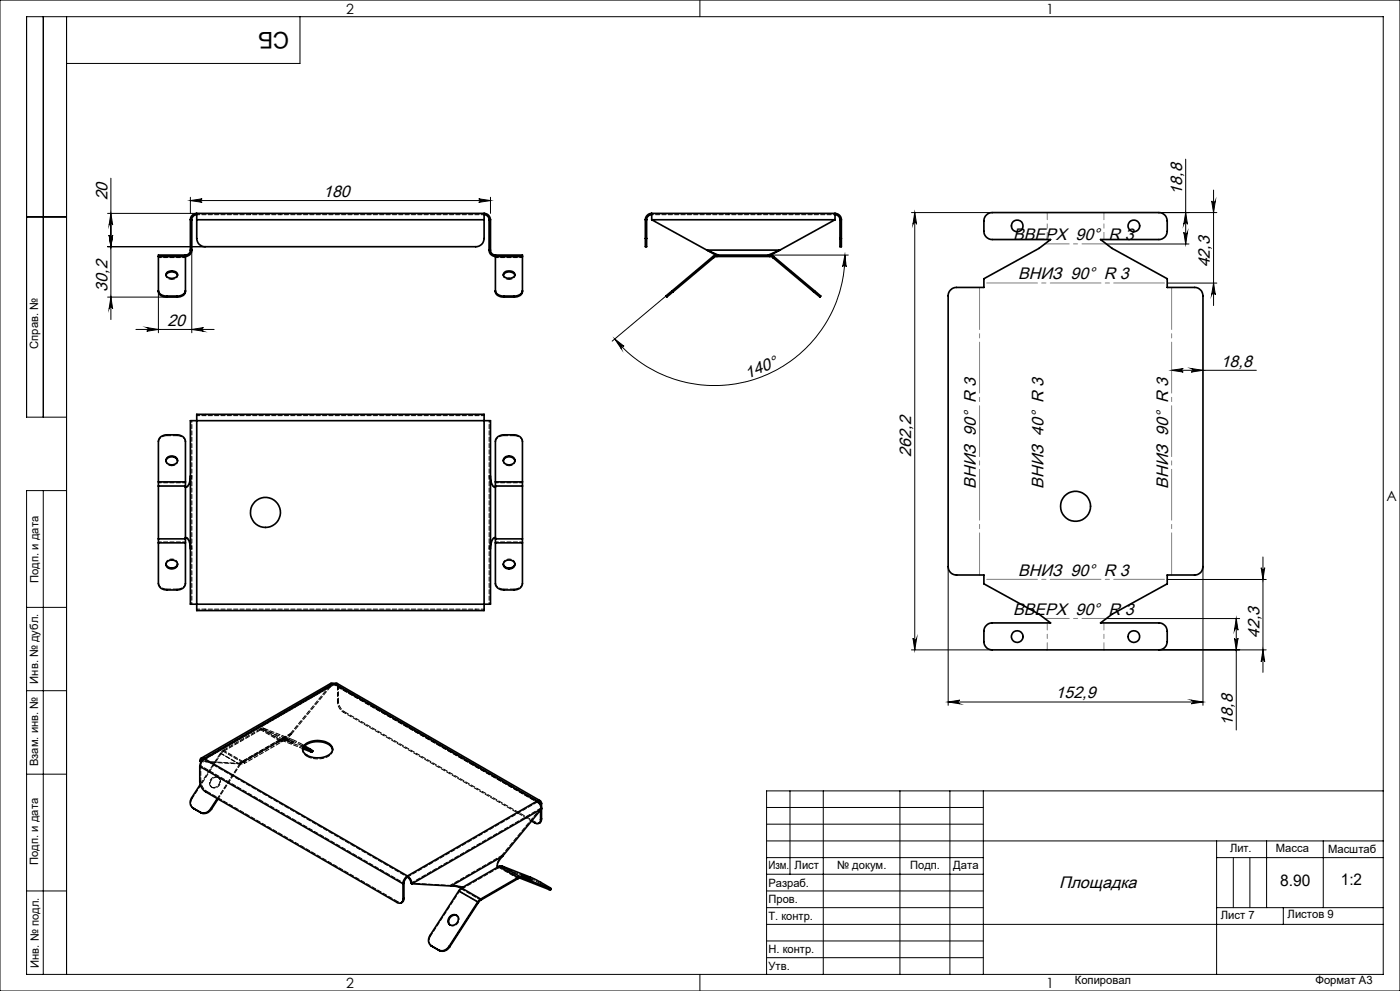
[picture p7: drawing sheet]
<svg xmlns="http://www.w3.org/2000/svg" width="420mm" height="297mm" viewBox="0 0 420 297" stroke-linecap="round" stroke-linejoin="round" font-family="sans-serif">
<g fill="none" stroke="#000" stroke-width=".3">
<path d="M0 0h420v297h-420zM13 5v120M20 5v287M90 5v14h-70M210 0v5M33.3 53.4v42.4M57.1 59.1v4.9M143.6 59.6l3.5 .5-3.5 .5a.53 .53 0 0 0 .5-.5 .53 .53 0 0 0-.5-.5zM147.1 59.1v4.9M355.7 47.7v25.4M364.1 57v34.6M8 65h12"/>
<path d="M32.3 73.9h29.2M32.3 64h26.7M32.7 70.4a.53 .53 0 0 0 .6 .5 .53 .53 0 0 0 .5-.5l-.5 3.5zM33.3 64l.5 3.4a.53 .53 0 0 0-.5-.5 .53 .53 0 0 0-.6 .5zM57.1 60.1h90M57.1 60.1l3.5-.5a.53 .53 0 0 0-.5 .5 .53 .53 0 0 0 .5 .5zM57.5 75v24.7M230.9 76.4h23.6M253.5 76.4l.4 3.6a.53 .53 0 0 0-.6-.6 .53 .53 0 0 0-.5 .5zM253.5 76.4a39.1 39.1 0 0 1-25.7 36.8 39.1 39.1 0 0 1-43.4-11.6M273.4 63.7h24.2M274.4 63.7l.6 3.5a.55 .55 0 0 0-.6-.5 .55 .55 0 0 0-.5 .5z"/>
<path d="M274.4 63.7v131.1M331.9 73.1h24.8M347.7 63.7h17.4M355.1 69.6a.55 .55 0 0 0 .6 .5 .55 .55 0 0 0 .5-.5l-.5 3.5zM355.7 63.7l.5 3.5a.55 .55 0 0 0-.5-.5 .55 .55 0 0 0-.6 .5zM363.5 60.2a.55 .55 0 0 0 .5 .5 .55 .55 0 0 0 .6-.5l-.5 3.5zM32.3 89h17.7M33.3 89l.5 3.5a.53 .53 0 0 0-.5-.5 .53 .53 0 0 0-.6 .5zM40.8 98.7h23.4M44 98.2l3.5 .5-3.5 .6a.55 .55 0 0 0 .5-.6 .55 .55 0 0 0-.5-.5zM47.5 87.5v12.2M57.5 98.7l3.5-.5a.55 .55 0 0 0-.5 .5 .55 .55 0 0 0 .5 .6z"/>
<path d="M199.7 88.8l-16 13.4M350.2 84.8h14.9M364.1 84.8l.5 3.5a.55 .55 0 0 0-.6-.5 .55 .55 0 0 0-.5 .5zM184.4 101.6l2.8 2.2a.55 .55 0 0 0-.7 0 .55 .55 0 0 0-.1 .7zM351.5 111h25.4M351.5 111l3.5-.5a.53 .53 0 0 0-.5 .5 .53 .53 0 0 0 .5 .5zM357.4 110.5l3.5 .5-3.5 .5a.53 .53 0 0 0 .5-.5 .53 .53 0 0 0-.5-.5zM20 125h-12v-120h407v287h-407v-145h12M13 147v145M284.4 169.9v41.5M350.2 173.7h29.7M360.9 169.9v41.5"/>
<path d="M378.4 170.1a.53 .53 0 0 0 .5 .6 .53 .53 0 0 0 .5-.6l-.5 3.6zM378.9 166.9v34.6M8 182h12M273.4 194.8h24.2M273.9 191.3a.55 .55 0 0 0 .5 .5 .55 .55 0 0 0 .6-.5l-.6 3.5zM331.9 185.4h40M347.7 194.8h32.2M370.3 191.3a.53 .53 0 0 0 .6 .5 .53 .53 0 0 0 .5-.5l-.5 3.5zM370.9 185.4l.5 3.5a.53 .53 0 0 0-.5-.5 .53 .53 0 0 0-.6 .5zM370.9 185.4v33.4M378.9 194.8l.5 3.5a.53 .53 0 0 0-.5-.5 .53 .53 0 0 0-.5 .5zM8 207h12"/>
<path d="M284.4 210.4h76.5M284.4 210.4l3.5-.6a.55 .55 0 0 0-.5 .6 .55 .55 0 0 0 .5 .5zM357.4 209.8l3.5 .6-3.5 .5a.55 .55 0 0 0 .5-.5 .55 .55 0 0 0-.5-.6zM8 232h12M237 237v25M247 237v55M270 237v55M285 237v55M295 237v55M415 237h-185v55M230 257h65M230 242h65"/>
<path d="M230 247h65M230 252h185M365 252v40M365 257h50M370 257v15M375 257v15M380 252v20M397 252v20M8 267h12M230 262h65M230 267h65M230 272h65"/>
<path d="M230 277h185M365 272h50M385 272v5M210 292v5M230 282h65M230 287h65"/>
</g>
<path d="M313.5 73.1h18.4M331.9 185.4h-18.4" fill="none" stroke="#808080" stroke-width=".3" stroke-dasharray="15.2 1.3 1.3 1.3" stroke-dashoffset="7.9"/>
<path d="M295.2 84.8h55M350.2 173.6h-55" fill="none" stroke="#808080" stroke-width=".3" stroke-dasharray="15.2 1.3 1.3 1.3" stroke-dashoffset="-.8"/>
<path d="M314.2 71.8v-8.1M331.2 63.7v8.1M314.2 194.8v-8.1M331.2 186.7v8.1" fill="none" stroke="#808080" stroke-width=".3" stroke-dasharray="15.2 1.3 1.3 1.3" stroke-dashoffset="13.1"/>
<path d="M351.5 86.1v86.2M293.9 172.3v-86.2" fill="none" stroke="#808080" stroke-width=".3" stroke-dasharray="15.2 1.3 1.3 1.3" stroke-dashoffset="2.6"/>
<g fill="#000">
<path d="M32.7 70.4a.53 .53 0 0 0 .6 .5 .53 .53 0 0 0 .5-.5l-.5 3.5zM33.3 64l.5 3.4a.53 .53 0 0 0-.5-.5 .53 .53 0 0 0-.6 .5zM33.3 89l.5 3.5a.53 .53 0 0 0-.5-.5 .53 .53 0 0 0-.6 .5zM32.7 70.4a.53 .53 0 0 0 .6 .5 .53 .53 0 0 0 .5-.5l-.5 3.5z"/>
<path d="M143.6 59.6l3.5 .5-3.5 .5a.53 .53 0 0 0 .5-.5 .53 .53 0 0 0-.5-.5zM57.1 60.1l3.5-.5a.53 .53 0 0 0-.5 .5 .53 .53 0 0 0 .5 .5z"/>
<path d="M274.4 63.7l.6 3.5a.55 .55 0 0 0-.6-.5 .55 .55 0 0 0-.5 .5zM273.9 191.3a.55 .55 0 0 0 .5 .5 .55 .55 0 0 0 .6-.5l-.6 3.5zM378.4 170.1a.53 .53 0 0 0 .5 .6 .53 .53 0 0 0 .5-.6l-.5 3.6zM378.9 194.8l.5 3.5a.53 .53 0 0 0-.5-.5 .53 .53 0 0 0-.5 .5zM370.9 185.4l.5 3.5a.53 .53 0 0 0-.5-.5 .53 .53 0 0 0-.6 .5zM370.3 191.3a.53 .53 0 0 0 .6 .5 .53 .53 0 0 0 .5-.5l-.5 3.5z"/>
<path d="M44 98.2l3.5 .5-3.5 .6a.55 .55 0 0 0 .5-.6 .55 .55 0 0 0-.5-.5zM57.5 98.7l3.5-.5a.55 .55 0 0 0-.5 .5 .55 .55 0 0 0 .5 .6zM284.4 210.4l3.5-.6a.55 .55 0 0 0-.5 .6 .55 .55 0 0 0 .5 .5zM357.4 209.8l3.5 .6-3.5 .5a.55 .55 0 0 0 .5-.5 .55 .55 0 0 0-.5-.6z"/>
<path d="M364.1 84.8l.5 3.5a.55 .55 0 0 0-.6-.5 .55 .55 0 0 0-.5 .5zM363.5 60.2a.55 .55 0 0 0 .5 .5 .55 .55 0 0 0 .6-.5l-.5 3.5zM355.1 69.6a.55 .55 0 0 0 .6 .5 .55 .55 0 0 0 .5-.5l-.5 3.5zM355.7 63.7l.5 3.5a.55 .55 0 0 0-.5-.5 .55 .55 0 0 0-.6 .5z"/>
<path d="M184.4 101.6l2.8 2.2a.55 .55 0 0 0-.7 0 .55 .55 0 0 0-.1 .7zM253.5 76.4l.4 3.6a.53 .53 0 0 0-.6-.6 .53 .53 0 0 0-.5 .5z"/>
<path d="M351.5 111l3.5-.5a.53 .53 0 0 0-.5 .5 .53 .53 0 0 0 .5 .5zM357.4 110.5l3.5 .5-3.5 .5a.53 .53 0 0 0 .5-.5 .53 .53 0 0 0-.5-.5z"/>
</g>
<g fill="none" stroke="#000" stroke-width=".5">
<path d="M47.5 76.9v10.6a2.21 2.21 0 0 0 2.5 1.5M47.5 76.9h8.1M55.6 76.9v10.6a2.21 2.21 0 0 1-2.5 1.5M55.6 76.4h-8.1v.5M55.6 76.4v.5M57.1 75a1.45 1.45 0 0 1-1.5 1.4M57.1 65.9h.4M57.1 75h.4M57.1 65.9v9.1M57.5 75a1.93 1.93 0 0 1-1.9 1.9M57.5 65.9v9.1M59 65.9v5.6a2.47 2.47 0 0 0 2.5 2.4h81.2a2.47 2.47 0 0 0 2.5-2.4v-5.6"/>
<path d="M59 64v1.9M59 64.3a1.51 1.51 0 0 0-1.5 1.6M59 64a1.93 1.93 0 0 0-1.9 1.9M59 65.9h86.2M59 64h86.2M145.2 64v1.9M145.2 64.3a1.51 1.51 0 0 1 1.5 1.6M145.2 64a1.93 1.93 0 0 1 1.9 1.9M146.7 75a1.93 1.93 0 0 0 1.9 1.9M146.7 65.9h.4M146.7 75h.4M146.7 65.9v9.1"/>
<path d="M147.1 75a1.45 1.45 0 0 0 1.5 1.4M147.1 65.9v9.1M148.6 76.9v10.6a2.21 2.21 0 0 0 2.5 1.5M148.6 76.4v.5M148.6 76.4h8.1v.5M148.6 76.9h8.1M156.7 76.9v10.6a2.21 2.21 0 0 1-2.5 1.5M193.6 71.5v2.4h.4v-2.4M193.6 65.9h.4M193.6 71.5h.4M193.6 65.9v5.6M194 65.9v5.6"/>
<path d="M195.5 64v1.9M195.5 64a1.93 1.93 0 0 0-1.9 1.9M195.5 64.3a1.57 1.57 0 0 0-1.5 1.6M195.5 65.9h55M195.5 64h55M195.5 65.9l16.6 9.1M212.1 75l3.4 1.4M212.1 75l2.7 1.5M212.1 75h21.9M213.9 76.9l.2 .3M213.9 76.9l-12.2 10.2M214.1 77.2l-12.2 10.3"/>
<path d="M215.1 76.9l-1 .3M215.1 76.4l-1.2 .5M215.1 76.9h15.8M215.1 76.4h15.8M215.1 76.4v.5M230.9 76.4l1.2 .5M230.9 76.9l1 .3M230.9 76.4v.5M231.9 77.2l12.2 10.3M232.1 76.9l-.2 .3M232.1 76.9l12.2 10.2M234 75l-3.5 1.4"/>
<path d="M234 75l-2.8 1.5M250.5 64v1.9M250.5 64.3a1.51 1.51 0 0 1 1.5 1.6M250.5 64a1.93 1.93 0 0 1 1.9 1.9M250.5 65.9l-16.5 9.1M252 71.5v2.4h.4v-2.4M252 65.9h.4M252 71.5h.4M252 65.9v5.6M252.4 65.9v5.6M295.9 64.4l.8-.5 1-.2h50a2.53 2.53 0 0 1 2.5 2.5v3.1a2.47 2.47 0 0 1-2.5 2.5h-17.5l3.4 2.6 16.6 9.1v2.6h8.2a2.53 2.53 0 0 1 2.5 2.5v81.2a2.47 2.47 0 0 1-2.5 2.5h-8.2v2.7l-16.6 9.1-3.4 2.6h17.5a2.53 2.53 0 0 1 2.5 2.5v3.1a2.47 2.47 0 0 1-2.5 2.5h-50a2.47 2.47 0 0 1-2.5-2.5v-3.1a2.53 2.53 0 0 1 2.5-2.5h17.5l-3.5-2.6-16.5-9.1v-2.7h-8.3a2.47 2.47 0 0 1-2.5-2.5v-81.2a2.53 2.53 0 0 1 2.5-2.5h8.3v-2.6l16.5-9.1 3.5-2.6h-17.5a2.47 2.47 0 0 1-2.5-2.5v-3.6zM47.5 87.1a2.21 2.21 0 0 0 2.5 1.6"/>
<path d="M49.8 82.5a2.02 2.02 0 0 1 3.5 0M50 88.7h3.1M50 89h3.1M50 88.7v.3M50.2 81.5a2.03 2.03 0 0 1 3.1 .9 1.96 1.96 0 0 1-1.8 1 1.96 1.96 0 0 1-1.7-1zM53.1 88.7v.3M55.6 87.1a2.21 2.21 0 0 1-2.5 1.6M148.6 87.1a2.21 2.21 0 0 0 2.5 1.6M151 82.5a1.99 1.99 0 0 1 3.4 0M151.1 88.7h3.1M151.1 89h3.1M151.1 88.7v.3"/>
<path d="M151.3 81.7a2.12 2.12 0 0 1 3.2 .5 1.87 1.87 0 0 1-1.8 1.2 1.87 1.87 0 0 1-1.7-1.2zM154.2 88.7v.3M156.7 87.1a2.21 2.21 0 0 1-2.5 1.6M201.7 87.1l-2 1.6 .3 .3 1.9-1.5M201.7 87.1l.2 .4M244.3 87.1l1.9 1.6-.2 .3-1.9-1.5M244.3 87.1l-.2 .4M49.8 138.1a1.86 1.86 0 0 1 1.7-1.2 1.86 1.86 0 0 1 1.8 1.2M50.1 137.2a1.79 1.79 0 0 1 1.9-.5 1.79 1.79 0 0 1 1.2 1.6 1.82 1.82 0 0 1-1.8 1 1.82 1.82 0 0 1-1.6-1.4zM59 126.1h-1.9v55h1.9M59 126.1v-1.9h86.2v1.9M59 126.1v55"/>
<path d="M59 126.1h86.2M145.2 126.1h1.9v55h-1.9M145.2 126.1v55M151 138.1a1.86 1.86 0 0 1 1.7-1.2 1.86 1.86 0 0 1 1.8 1.2M151.2 137.4a1.86 1.86 0 0 1 1.8-.7 1.86 1.86 0 0 1 1.5 1.4 1.77 1.77 0 0 1-1.9 1.2 1.77 1.77 0 0 1-1.6-1.6zM47.5 144.4v1.3M47.5 144.4v-12.1a2.28 2.28 0 0 1 2.5-2h3.1a2.28 2.28 0 0 1 2.5 2v12.1M47.5 145.7v15.8M47.5 144.4h8.1M47.5 145.7h8.1M55.6 144.4v1.3M55.6 145.7v15.8"/>
<path d="M57.1 142.6a3.2 3.2 0 0 1-1.5 3.5M147.1 142.6a3.3 3.3 0 0 0 1.5 3.5M148.6 144.4v1.3M148.6 144.4v-12.1a2.28 2.28 0 0 1 2.5-2h3.1a2.28 2.28 0 0 1 2.5 2v12.1M148.6 145.7v15.8M148.6 144.4h8.1M148.6 145.7h8.1M156.7 144.4v1.3M156.7 145.7v15.8M47.5 161.5v1.2M47.5 162.7v12.2a2.23 2.23 0 0 0 2.5 1.9h3.1a2.23 2.23 0 0 0 2.5-1.9v-12.2M47.5 161.5h8.1"/>
<path d="M47.5 162.7h8.1M49.8 169a1.87 1.87 0 0 0 1.7 1.2 1.87 1.87 0 0 0 1.8-1.2M50.2 168.2a1.72 1.72 0 0 1 2-.3 1.72 1.72 0 0 1 1 1.7 1.8 1.8 0 0 1-2 .9 1.8 1.8 0 0 1-1.4-1.6zM55.6 161.1a3.2 3.2 0 0 1 1.5 3.4M55.6 161.5v1.2M148.6 161.1a3.2 3.2 0 0 0-1.5 3.4M148.6 161.5v1.2M148.6 162.7v12.2a2.23 2.23 0 0 0 2.5 1.9h3.1a2.23 2.23 0 0 0 2.5-1.9v-12.2M148.6 161.5h8.1M148.6 162.7h8.1M151 169a1.87 1.87 0 0 0 1.7 1.2 1.87 1.87 0 0 0 1.8-1.2M151.3 168.4a1.78 1.78 0 0 1 1.9-.6 1.78 1.78 0 0 1 1.2 1.6 1.84 1.84 0 0 1-1.8 1.1 1.84 1.84 0 0 1-1.6-1.4z"/>
<path d="M156.7 161.5v1.2M59 181.1v1.9h86.2v-1.9M59 181.1h86.2M100.2 204.9l.9-.1 61 35.2M100.2 204.9l-1-.1-38.9 22.5M100.2 204.9l-38.9 22.5M100.2 204.9l60.9 35.2M59.9 229.7v4.5a3.9 3.9 0 0 0 1.8 3.1l57.4 33.2a1.09 1.09 0 0 0 1.3 .1 1.09 1.09 0 0 0 .5-1.2M59.9 229.7l61 35.2M60.1 235.1l-2.6 4a2.19 2.19 0 0 0 .4 3.1M60.2 228.3h.2M60.5 228.2l-.3 .1"/>
<path d="M61 227.6l-.6 .1-.2 .6M61.3 227.4a2.88 2.88 0 0 0-1.4 2.3M61.3 227.4a.81 .81 0 0 0-1-.1 .81 .81 0 0 0-.4 .8l.3 .2M61.3 227.4l60.9 35.1M65.2 239.3l-2 3.1M65.4 239.5l-2 3M90.8 224.7a3.2 3.2 0 0 1 3.1-2.3 5.3 5.3 0 0 1 5.8 2l.1 .3M90.9 224.4l2.3 .9M91 224l2.4 1M91.4 223.6l2.5 1.5-.5-.1M91.5 223.1a6.3 6.3 0 0 1 8 .5 2.17 2.17 0 0 1-1.8 3.1 6 6 0 0 1-6.8-1.5 1.75 1.75 0 0 1 .6-2.1zM93.4 225l-.2 .3"/>
<path d="M93.9 225.1l-.2 .3-.5-.1M57.7 242l.4 .3M57.9 242.2l.2 .1M57.9 242.2l2.2 1.2M58.1 242.3l2.2 1.3M60.1 243.4l.2 .2M63.2 242.4a2.4 2.4 0 0 1-3.1 1M63.2 242.4l.2 .1M63.4 242.5a2.49 2.49 0 0 1-3.1 1.1M149.4 259.9l-10.6 6.1M149.7 259.7l-.3 .2M149.7 259.7l5.7 3.3"/>
<path d="M150.5 259.5l-.8 .2M150.5 259.5l9.7 3.9 5.1 2.9-.4-.1M150.5 259.5l5.8 3.4M150.8 256.6a3.9 3.9 0 0 0-1.6 3.1l.2 .2M150.8 256.6l-15.5 8.9M161.1 240.1a2.88 2.88 0 0 1 1.4 2.3M161.1 240.1a.81 .81 0 0 1 1-.1 .81 .81 0 0 1 .4 .9M161.1 240.1l-38.9 22.4M161.4 240.3l.6 .1 .2 .6M162 240.9l.2 .1M162.2 245.6a1.08 1.08 0 0 1-.5 1.1 1.08 1.08 0 0 1-1.3-.1l-.9-.5M162.2 241v.3"/>
<path d="M162.2 242.7v2.9M162.5 245.4l-.3 1-.5 .3M162.5 242.4l-38.9 22.5M162.5 242.4l-11.7 14.2M162.5 240.9l-.3 .1M162.5 240.9v4.5M162.5 245.4l-.3 .2M120.9 264.9v4.5M121.2 269.3l-.2 .7-.6 .6M121.2 264.7l-.3 .2M121.2 264.7v4.6M121.2 269.3l-.3 .1"/>
<path d="M122.2 262.5a3 3 0 0 0-1.3 2.4M122.2 262.9a2.48 2.48 0 0 0-1 1.8M122.2 262.5a3 3 0 0 1 1.4 2.4M122.2 262.9a2.48 2.48 0 0 1 1.1 1.8l.3 .2M122.2 262.5v.4M123.6 264.9l11.7 .6M135.1 274.6a1.44 1.44 0 0 1 2.2 0 1.44 1.44 0 0 1-.3 2.1 1.43 1.43 0 0 1-2.2 .4 1.43 1.43 0 0 1 0-2.2zM135.3 265.5h1.5l2 .5M136.2 265.5l2.3 .6M137.1 274.4a1.82 1.82 0 0 0-2.1 .6 1.82 1.82 0 0 0 0 2.2M137.6 267l-8.6 13.3a2.14 2.14 0 0 0 .4 3.2M137.6 267l5.7 3.3"/>
<path d="M138.5 266.1l-.9 .9M138.5 266.1l5.7 3.3M138.8 266l-.3 .1M143.3 270.3l-8.6 13.3M143.3 270.3l.2 .2M143.5 270.5l-8.6 13.3M144.2 269.4l-.9 .9M144.2 269.8l-.7 .7M144.2 269.4v.4M155.4 263l-11.2 6.4M155.4 263v.3M155.4 263.3l-11.2 6.5"/>
<path d="M156.1 263.2l-.7 .1M156.1 263.2l8.6 3.4M156.3 262.9l-.9 .1M156.3 262.9l-.2 .3M156.3 262.9l8.6 3.3M156.5 262.2l3.1 1.6zM164.9 266.2l-.2 .4M165.3 266.3l-.1 .4-.5-.1M129.2 283.3l.2 .2M129.4 283.5l2.2 1.2M129.4 283.5l2.4 1.4M131.6 284.7l.2 .2"/>
<path d="M134.7 283.6a2.45 2.45 0 0 1-3.1 1.1M134.7 283.6l.2 .2M134.9 283.8a2.43 2.43 0 0 1-3.1 1.1"/>
<circle cx="305.2" cy="67.7" r="1.75"/>
<circle cx="340.2" cy="67.7" r="1.75"/>
<circle cx="79.6" cy="153.6" r="4.5"/>
<circle cx="322.7" cy="151.7" r="4.5"/>
<circle cx="305.2" cy="190.8" r="1.76"/>
<circle cx="340.2" cy="190.8" r="1.75"/>
</g>
<g fill="none" stroke="#000" stroke-width=".3" stroke-dasharray="1.3 .6" stroke-dashoffset=".4">
<path d="M47.5 76.8h8.1M47.5 77.2h8.1M59 64.3h86.2M148.6 76.8h8.1M148.6 77.2h8.1M214.8 76.5l.7 .3M230.5 76.8l.7-.3M49.8 82.4v.1a1.49 1.49 0 0 0 1.7 1.2M51.5 83.7l1-.1a1.07 1.07 0 0 0 .8-1.2M151 82.4v.1a1.49 1.49 0 0 0 1.7 1.2M152.7 83.7l1-.1a1.07 1.07 0 0 0 .8-1.2M59 124.6h86.2"/>
<path d="M47.5 144.7h8.1M57.5 142.6a3.1 3.1 0 0 1-1.9 3.5M148.6 146.1a2.94 2.94 0 0 1-1.9-3.5M148.6 144.7h8.1M47.5 162.4h8.1M55.6 161.1a3.1 3.1 0 0 1 1.9 3.4M146.7 164.5a3.1 3.1 0 0 1 1.9-3.4M148.6 162.4h8.1M145.2 182.6h-86.2M78.9 218.6l-.7 .1M87.1 219.8a4.5 4.5 0 0 1-3.5 2.1M103 213.5l56.5 32.5"/>
<path d="M63.6 236a1.75 1.75 0 0 0 2.2-.7 1.75 1.75 0 0 0-.4-2.3 1.8 1.8 0 0 0-2 .8 1.8 1.8 0 0 0 .2 2.2M65.4 232.9a1.75 1.75 0 0 0-2.2 .8 1.75 1.75 0 0 0 .4 2.2 1.8 1.8 0 0 0 2.1-.8 1.8 1.8 0 0 0-.3-2.2M73.1 228.5l12-7M73.3 228.8l12-6.9M83.9 222l.7-.1M90.8 223.2l.6 .3M150.4 259.9l-.7 .1M149.4 260.2a2.56 2.56 0 0 1 .7-3.3l.4-.5"/>
</g>
<g fill="none" stroke="#000" stroke-width=".3" stroke-dasharray="1.3 .6">
<path d="M75.1 63.9v.4M84.1 64.3v-.4M215.5 76.8v-.4M218.5 63.9v.4M227.5 64.3v-.4M230.5 76.8v-.4M49.8 82.3v.3M53.3 82.6v-.3M151 82.3v.3M154.5 82.6v-.3M206.1 83.4l.2 .3M209 81.5l-.2-.3"/>
<path d="M237.3 81.2l-.3 .3M239.7 83.7l.2-.3M49.8 138v.2M50 130.6v-.3M50 130.6h3.1M53.1 130.3v.3M53.3 138.2v-.2M61.5 124.6v-.4M142.7 124.2v.4M151 138v.2M151.1 130.6v-.3M151.1 130.6h3.1"/>
<path d="M154.2 130.3v.3M154.5 138.2v-.2M57.1 142.6h.4M147.1 142.6h-.4M49.8 168.9v.2M50 176.8v-.3M50 176.5h3.1M53.1 176.5v.3M53.3 169a1.77 1.77 0 0 0-1.8-1.5 1.77 1.77 0 0 0-1.7 1.5M53.3 169.1v-.2M57.1 164.5h.4M147.1 164.5h-.4"/>
<path d="M151 168.9v.2M151.1 176.8v-.3M151.1 176.5h3.1M154.2 176.5v.3M154.5 169a1.77 1.77 0 0 0-1.8-1.5 1.77 1.77 0 0 0-1.7 1.5M154.5 169.1v-.2M61.5 183v-.4M142.7 182.6v.4M78.2 218.7v-.3M78.9 218.6l.2-.3M87.1 219.8l.3 .2M98.8 205.7l-11.7 14.1"/>
<path d="M98.8 205.7l.3 .1M99.1 205.8l-11.7 14.2M100.2 205.2v-.3M101.2 205.8l.3-.1M101.5 210.2l-.3 .2M103 213.5l.3-.2M57.7 239.2l-.2-.2M60.2 229.5l-.2 .2M60.2 234.1l-.2 .1M61 227.5l.3 .2M61.3 227.3v.4M61.7 237.3l.3-.2"/>
<path d="M63.3 235.8l.2 .1M65.7 233.2l-.2-.2M66.3 225.9l-.2-.2M67 225.2v-.3M71.7 228.8l.2 .2M71.9 229l.2 .2M72.7 228.2v.3M72.7 228.5l.3-.2M72.7 228.2l.3-.2M73 228.3v-.3M73.4 228.6l-.2-.4M83.6 222.2v-.3"/>
<path d="M83.9 221.7l-.3 .2M83.9 221.7v.3M83.9 222l-.3 .2M84.8 221.6l-.2 .3M84.9 220.9l-.2 .3M85.3 221.7l2.5 1.1-3.1-1.6 .6 .5M85.5 221.3l2.5 1.2-3.1-1.6 .6 .4M87.7 221.6l-.2 .4M87.8 222.8l.2-.3M90.6 223.5l.2-.3M90.8 224.5v.3M93 224.4l-.2 .4"/>
<path d="M99.8 224.8v-.3M57.9 242.2a2.21 2.21 0 0 1-.2-3M149.7 260l-.3 .2M149.7 260v-.3M150.4 259.9l.2-.4M150.5 256.4l11.7-14.2M150.8 256.6l-.3-.2M160.7 246.4l-.3 .2M161.1 240.1v.3M161.4 240.3l-.3 .1M162.2 242.2l.3 .2M119.4 270.3l-.3 .1"/>
<path d="M134.9 277.1l.2 .1M135.3 265.5l-.3-.1M136.5 265.5h-.4M137.2 274.5l-.1-.2M137.8 267.1l-.2-.1M138.5 266.1l.3 .2M138.5 266.4v-.3M138.5 266.4l.3-.1M138.8 266.3v-.3M149.4 260.2v-.4M156.5 262.2l-.2 .3M156.9 263l2.5 1.1-3.1-1.6 .6 .5"/>
<path d="M159.2 262.9l-.2 .4M159.4 264.1l.2-.3M162.1 264.8l.2-.3M164.5 265.7l-.2 .4M129.2 280.5l-.2-.2M129.4 283.4a2.21 2.21 0 0 1-.2-2.9"/>
</g>
<path d="M250.5 64.3h-55M57.5 181.1v-55M146.7 181.1v-55M99.1 205.8a.65 .65 0 0 1 .3-.7 .65 .65 0 0 1 .8 .1M100.2 205.2a.65 .65 0 0 1 .7-.1 .65 .65 0 0 1 .3 .7" fill="none" stroke="#000" stroke-width=".3" stroke-dasharray="1.3 .6" stroke-dashoffset=".8"/>
<g fill="none" stroke="#000" stroke-width=".3" stroke-dasharray="1.3 .6" stroke-dashoffset=".3">
<path d="M49.8 138.1a1.55 1.55 0 0 0 1.7 1.5M51.5 139.6l1-.2a1.28 1.28 0 0 0 .8-1.3M151 138.1a1.55 1.55 0 0 0 1.7 1.5M152.7 139.6l1-.2a1.28 1.28 0 0 0 .8-1.3M101.2 205.8v4.6M101.5 205.7v4.5M57.7 239.2l8.6-13.3M60.2 234.1v-4.6M71.7 228.8l15.4-9M71.9 229l15.5-9M90.6 223.5l2.2 1.3M90.8 224.7a2.08 2.08 0 0 0 1.3 2"/>
<path d="M135 265.4l15.5-9M162.1 264.8l2.2 1.3M129.2 280.5l8.6-13.4"/>
</g>
<g fill="none" stroke="#000" stroke-width=".3" stroke-dasharray="1.3 .6" stroke-dashoffset="-.2">
<path d="M47.5 132.5a2.27 2.27 0 0 1 2.5-1.9M53.1 130.6a2.27 2.27 0 0 1 2.5 1.9M148.6 132.5a2.27 2.27 0 0 1 2.5-1.9M154.2 130.6a2.27 2.27 0 0 1 2.5 1.9M50 176.5a2.27 2.27 0 0 1-2.5-1.9M55.6 174.6a2.27 2.27 0 0 1-2.5 1.9M151.1 176.5a2.27 2.27 0 0 1-2.5-1.9M156.7 174.6a2.27 2.27 0 0 1-2.5 1.9M78.9 218.6l8.6 3.4M79.1 218.3l8.6 3.3M60.1 235.1l6-9.4M87.5 222l3.1 1.5"/>
<path d="M90.8 223.2l-3.1-1.6M159 263.3l-8.6-3.4M159 263.3l3.1 1.5"/>
</g>
<path d="M100.2 205.2l60.9 35.2M101.2 210.4a3.9 3.9 0 0 0 1.8 3.1M103.3 213.3a3.9 3.9 0 0 1-1.8-3.1M61.3 227.7l60.9 35.1M62 237.1a3.9 3.9 0 0 1-1.8-3M161.9 240.3l-61-35.2M162 246.6l-.6 .1-.7-.3M162.2 242.7v-1.4M162.5 240.8l-61-35.1M120.7 270.4l-.6 .1-.7-.2M121.2 264.7l-61-35.2" fill="none" stroke="#000" stroke-width=".3" stroke-dasharray="1.3 .6" stroke-dashoffset=".7"/>
<g fill="none" stroke="#000" stroke-width=".3" stroke-dasharray="1.3 .6" stroke-dashoffset=".5">
<path d="M79.1 218.3l-.9 .1M98.8 205.7l.4-.9M101.1 204.8l.4 .9M60.2 229.5a2.35 2.35 0 0 1 1.1-1.8M67 225.2l-.7 .7M71.7 228.8l-11.7-.7M72.1 229.2l.6-.7M73 228l.3 .2-.2 .3-1.4 .3M83.9 221.7l.9-.1M92.8 224.8l.9 .6M161.1 240.4a2.34 2.34 0 0 1 1.1 1.8M123.3 264.7l11.7 .7"/>
<path d="M138.5 266.4l-.7 .7M164.3 266.1l.9 .6"/>
</g>
<path d="M99.4 205.1l-38.9 22.5M60 228.1l38.8-22.4M61.3 227.7l38.9-22.5M90.9 224.4l-6.3-2.5M91 224l-6.2-2.4M122.2 262.8l38.9-22.4M123.3 264.7l38.9-22.5" fill="none" stroke="#000" stroke-width=".3" stroke-dasharray="1.3 .6" stroke-dashoffset=".1"/>
<path d="M101.2 205.8l60.8 35.1M103.3 213.3l57.4 33.1M67 224.9l11.2-6.5M67 225.2l11.2-6.5M92.1 226.7a6.2 6.2 0 0 0 7.5-1l.2-1M119.4 270.3l-57.4-33.2M135 277.1a1.76 1.76 0 0 0 2.3-.4 1.76 1.76 0 0 0-.1-2.3" fill="none" stroke="#000" stroke-width=".3" stroke-dasharray="1.3 .6" stroke-dashoffset="-.1"/>
<g fill="none" stroke="#000" stroke-width=".3" stroke-dasharray="1.3 .6" stroke-dashoffset=".2">
<path d="M78.2 218.4l5.7 3.3M78.2 218.7l5.7 3.3M78.9 218.6l5.7 3.3M79.1 218.3l5.7 3.3M60.5 228.1l38.6-22.3M65.2 239.3l6.7-10.3M65.4 239.4l6.7-10.2M66.1 225.7l5.8 3.3M66.3 225.9l5.8 3.3M67 224.9l5.7 3.3M67 225.2l5.7 3.3M73 228.3l10.6-6.1"/>
<path d="M73 228l10.6-6.1M87.4 220a4.3 4.3 0 0 1-3.8 2.2M149.7 260l5.7 3.3M150.4 259.9l5.7 3.3M137.8 267.1l5.7 3.3M138.5 266.4l5.7 3.4M138.8 266.3l10.6-6.1"/>
</g>
<path d="M67 224.9l-.9 .8M71.9 229l.8-.8M71.9 229l-11.5-.7M73 228.3l.4 .3-.1 .2-1.4 .2M135 265.4l1.2 .1" fill="none" stroke="#000" stroke-width=".3" stroke-dasharray="1.3 .6" stroke-dashoffset=".6"/>
<text font-size="6.9" x="86.8" y="9.5" transform="rotate(-180 86.8 9.5)">СБ</text>
<g font-size="5">
<text x="96.9" y="59">180</text>
<text x="354.6" y="58.4" transform="rotate(-90 354.6 58.4)">18,8</text>
<text x="32.2" y="60.1" transform="rotate(-90 32.2 60.1)">20</text>
<text x="303.9" y="72">ВВЕРХ 90° R 3</text>
<text x="305.4" y="83.7">ВНИЗ 90° R 3</text>
<text x="363" y="80.1" transform="rotate(-90 363 80.1)">42,3</text>
<text x="32.2" y="87.4" transform="rotate(-90 32.2 87.4)">30,2</text>
<text x="50.2" y="97.6">20</text>
<text x="224.2" y="113.5" transform="rotate(-22 224.2 113.5)">140°</text>
<text x="366.2" y="109.9">18,8</text>
<text x="273.4" y="136.8" transform="rotate(-90 273.4 136.8)">262,2</text>
<text x="292.8" y="146.5" transform="rotate(-90 292.8 146.5)">ВНИЗ 90° R 3</text>
<text x="313.1" y="146.5" transform="rotate(-90 313.1 146.5)">ВНИЗ 40° R 3</text>
<text x="350.4" y="146.5" transform="rotate(-90 350.4 146.5)">ВНИЗ 90° R 3</text>
<text x="305.4" y="172.6">ВНИЗ 90° R 3</text>
<text x="303.9" y="184.3">ВВЕРХ 90° R 3</text>
<text x="377.8" y="191.2" transform="rotate(-90 377.8 191.2)">42,3</text>
<text x="316.7" y="209.3">152,9</text>
<text x="369.8" y="217.4" transform="rotate(-90 369.8 217.4)">18,8</text>
<text x="317.7" y="266.1">Площадка</text>
</g>
<g font-size="4.8">
<text x="384" y="265.6">8.90</text>
<text x="402.3" y="265.3">1:2</text>
</g>
<g font-size="4.2">
<text x="103.8" y="4.2">2</text>
<text x="313.8" y="4.2">1</text>
<text x="415.9" y="150.2">A</text>
<text x="103.8" y="296.2">2</text>
<text x="313.8" y="296.2">1</text>
</g>
<g font-size="3.4">
<text x="11.5" y="104.5" transform="rotate(-90 11.5 104.5)">Справ. №</text>
<text x="11.6" y="174.7" transform="rotate(-90 11.6 174.7)">Подп. и дата</text>
<text x="11.4" y="204.9" transform="rotate(-90 11.4 204.9)">Инв. № дубл.</text>
<text x="11.4" y="229.6" transform="rotate(-90 11.4 229.6)">Взам. инв. №</text>
<text x="369" y="255.5">Лит.</text>
<text x="382.8" y="255.5">Масса</text>
<text x="398.4" y="255.6">Масштаб</text>
<text x="11.4" y="259.2" transform="rotate(-90 11.4 259.2)">Подп. и дата</text>
<text x="230.5" y="260.5">Изм.</text>
<text x="238.4" y="260.4">Лист</text>
<text x="251.1" y="260.4">№ докум.</text>
<text x="273" y="260.4">Подп.</text>
<text x="286" y="260.4">Дата</text>
<text x="230.5" y="265.7">Разраб.</text>
<text x="230.5" y="275.7">Т. контр.</text>
<text x="230.6" y="270.7">Пров.</text>
<text x="366.2" y="275.3">Лист 7</text>
<text x="386.3" y="275.2">Листов 9</text>
<text x="230.6" y="285.7">Н. контр.</text>
<text x="11.6" y="290" transform="rotate(-90 11.6 290)">Инв. № подл.</text>
<text x="230.6" y="290.7">Утв.</text>
<text x="322.5" y="295">Копировал</text>
<text x="394.6" y="295">Формат А3</text>
</g>
</svg>
